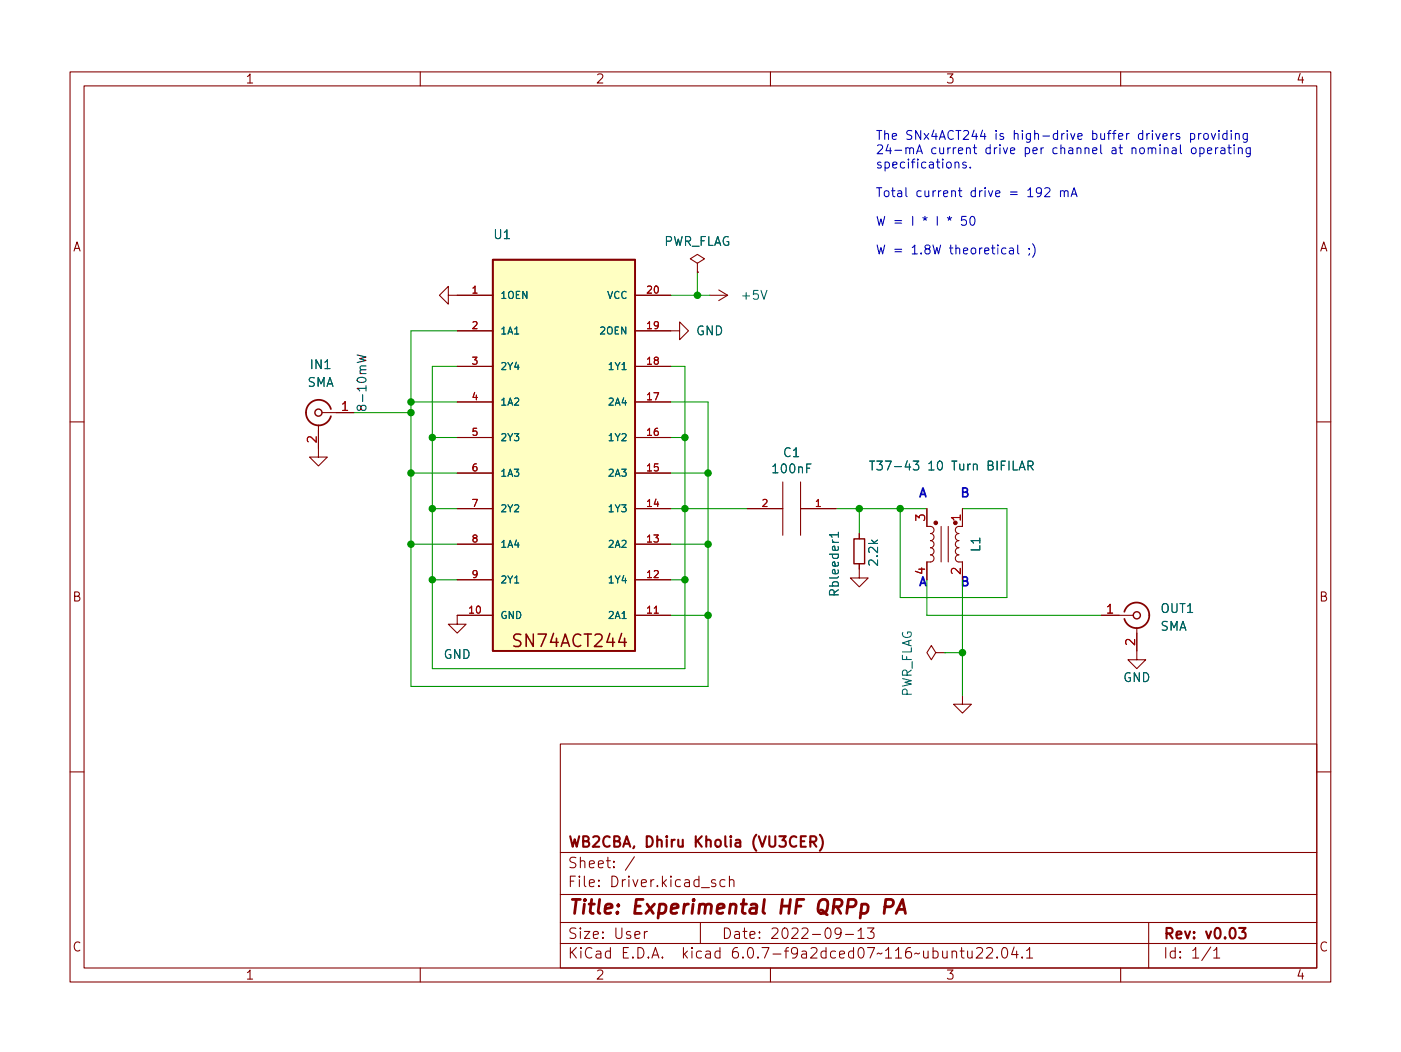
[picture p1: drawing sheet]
<svg xmlns="http://www.w3.org/2000/svg" width="200mm" height="150mm" viewBox="0 0 200 150" stroke-linecap="round" stroke-linejoin="round" font-family="sans-serif">
<g fill="none" stroke="#840000" stroke-width=".15">
<path d="M10 10.3h180v130h-180zM12 12.3h176v126h-176zM60 10.3v2M110 10.3v2M160 10.3v2M99.6 37.6l1-.6-1-.7-1 .7 1 .6v1.3M99.6 38.9h.1M46 58.9h4.5M64 42.2v-1.3l-1.3 1.3 1.3 1.3v-1.3h6.4M65.3 57.4h5.1M65.3 52.3h5.1M65.3 47.3h5.1"/>
<path d="M90.7 47.3h6.3v-1.3l1.3 1.3-1.3 1.2v-1.2M90.7 42.2h5.1M90.7 57.4h5.1M90.7 52.3h5.1M101.3 42.2h2.6M102.6 41.4l1.3 .8M103.9 42.2l-1.3 .7M10 60.3h2M45.5 60.7v4.6h1.2l-1.2 1.3-1.3-1.3h1.3M65.3 77.7h5.1M65.3 72.7h5.1M65.3 67.6h5.1"/>
<path d="M65.3 62.5h5.1M90.7 77.7h5.1M90.7 72.7h5.1M90.7 67.6h5.1M90.7 62.5h5.1M106.7 72.7h5.1M111.8 68.9v7.6M114.3 72.7h5.1M114.3 68.9v7.6M122.7 76.2v.8M132.3 72.7v2.5h.5a.51 .51 0 0 1 .5 .5 .51 .51 0 0 1-.5 .5 .51 .51 0 0 1 .5 .5 .51 .51 0 0 1-.5 .5 .51 .51 0 0 1 .5 .5 .51 .51 0 0 1-.5 .5 .51 .51 0 0 1 .5 .6 .51 .51 0 0 1-.5 .5 .51 .51 0 0 1 .5 .5 .51 .51 0 0 1-.5 .5h-.5v2.5M134.4 75.2v5.1"/>
<path d="M135.4 75.2v5.1M137.4 72.7v2.5h-.5a.51 .51 0 0 0-.5 .5 .51 .51 0 0 0 .5 .5 .51 .51 0 0 0-.5 .5 .51 .51 0 0 0 .5 .5 .51 .51 0 0 0-.5 .5 .51 .51 0 0 0 .5 .5 .51 .51 0 0 0-.5 .6 .51 .51 0 0 0 .5 .5 .51 .51 0 0 0-.5 .5 .51 .51 0 0 0 .5 .5h.5v2.5M188 60.3h2M65.3 82.8h5.1M70.4 87.9h-5.1v1.3h1.2l-1.2 1.2-1.3-1.2h1.3M90.7 87.9h5.1M90.7 82.8h5.1M122.7 80.5v2.1h1.3l-1.3 1.2-1.3-1.2h1.3M133.6 93.2l-.6-1-.7 1 .7 1.1 .6-1.1h1.3M134.9 93.2h.1M137.4 99.3v1.3h1.3l-1.3 1.3-1.3-1.3h1.3M157.2 87.9h4.6"/>
<path d="M162.3 89.7v4.6h-1.3l1.3 1.2 1.3-1.2h-1.3M10 110.3h2M80 106.3h108v32h-108zM188 110.3h2M60 138.3v2M80 134.8h108M80 131.8h108M80 127.8h108M80 121.8h108M90.6 122.4l-1.3 1.9M92 133.1v1M92.4 133.1h-.3l-.1 .2"/>
<path d="M100 131.8v3M102.1 125.7h-.3l-.2 .2v.2l.5 .1v.4l-.1 .1-.4-.1M103.5 125.7h-.4l-.3 .2v.5l.1 .2 .2 .1 .4-.1M104.1 125.8a.37 .37 0 0 1 .7 .1v.8M104.1 125.2v1.5M110 138.3v2M120.1 133.2l-.3 .3h-.3l-.3-.3v-.4l.2-.2h.4l.2 .1a.99 .99 0 0 1-.4 1.4h-.2M120.7 133.5h1.2M122.5 133l.4-.4v1.5M122.5 134.1h.9M123.9 132.6h.9l-.5 .5a.41 .41 0 0 1 .5 .3v.4l-.2 .2-.5 .1-.2-.2M135.9 136a.37 .37 0 0 1 .7 .1v.8"/>
<path d="M135.9 135.9v1M137.1 135.9h.5M137.3 135.4v1.2l.1 .2 .2 .1M138.1 135.9l.1 .9a.41 .41 0 0 0 .6-.1M138.8 135.9v1M139.4 135.5l.2-.1h.5a.41 .41 0 0 1 .1 .6l-.8 .9h.9M140.9 135.5l.2-.1h.5a.41 .41 0 0 1 0 .6l-.8 .9h.9M142.4 136.7v.2M143.2 135.4a.36 .36 0 0 1 .6 .2 .77 .77 0 0 1-.4 1.3 1 1 0 0 1-.2-1.5zM144.8 135.3l-.4 1.1h1M145.1 135.9v1M145.9 136.7v.2"/>
<path d="M146.6 135.8l.4-.4v1.5M146.6 136.9h.8M160 138.3v2M164 131.8v6.5M172.9 135.3l-1.3 1.9M173.3 135.8l.4-.4v1.5M173.3 136.9h.8"/>
</g>
<path d="M115.1 119.5h-.8v1.5h.8M117.1 119.2a1.72 1.72 0 0 1 0 2.3M115.7 120.2h.6a.41 .41 0 0 0 .3-.3 .41 .41 0 0 0-.3-.4h-.6v1.5M116.1 120.2l.5 .8M176.9 132.6h.9l-.5 .5a.41 .41 0 0 1 .5 .3v.4l-.1 .2-.6 .1-.2-.2" fill="none" stroke="#840000" stroke-width=".3"/>
<path d="M126.3 129.5h.8a.55 .55 0 0 0 .5-.4 .55 .55 0 0 0-.4-.6h-.7l-.3 2M127.9 130.5l1-2 .4 2M128.2 129.9h1" fill="none" stroke="#840000" stroke-width=".4"/>
<g fill="#840000" stroke="#840000" stroke-width=".15">
<circle cx="133.6" cy="74.7" r=".25"/>
<circle cx="136.4" cy="74.7" r=".25"/>
</g>
<path d="M119.7 76v.8M124.2 65.9h.7M124.5 65.9v1.2M125.2 65.9h.8l-.5 .5 .4 .1v.5l-.2 .1h-.3l-.2-.1M145.5 67.1l.4-1.2 .5 1.2M145.6 66.8h.6M146.8 66.5h.6l.1-.2-.1-.3-.1-.1h-.5v1.2M147.1 66.5l.4 .6" fill="none" stroke="#006464" stroke-width=".15"/>
<path d="M70.4 37.1h20.3v55.9h-20.3zM47.2 58.4a1.81 1.81 0 0 0-2.7-.9 1.81 1.81 0 0 0 0 2.9 1.81 1.81 0 0 0 2.7-.9M160.5 87.4a1.81 1.81 0 0 1 2.8-1 1.81 1.81 0 0 1 0 3 1.81 1.81 0 0 1-2.8-1" fill="none" stroke="#840000" stroke-width=".25"/>
<g fill="none" stroke="#840000" stroke-width=".2">
<path d="M121.9 77h1.5v3.5h-1.5z"/>
<circle cx="45.5" cy="58.9" r=".51"/>
<circle cx="162.3" cy="87.9" r=".51"/>
</g>
<path d="M70.4 37.1h20.3v55.9h-20.3z" fill="#ffffc2" stroke="#ffffc2" stroke-width=".14"/>
<path d="M51 50.7l1.3 .3-1 .2 1 .3-1.3 .3" fill="none" stroke="#0f0f0f" stroke-width=".15"/>
<path d="M137.5 70.3l.5-.1 .1-.1-.1-.3-.5-.1v1.3h.4l.3-.3a.33 .33 0 0 0-.3-.4M137.5 83h.4l.2-.1v-.3l-.1-.1-.5-.1v1.3h.4l.3-.3a.33 .33 0 0 0-.3-.4" fill="none" stroke="#0000c2" stroke-width=".25"/>
<g fill="none" stroke="#0000c2" stroke-width=".15">
<path d="M168.4 19.1h-.3l-.2 .1 .1 .2 .4 .2v.3h-.5M170 19.1h.3l.3 .2v.4l-.1 .2h-.5M170 19.1v1.2M171.1 19.1v.8M171.5 19.1h-.3l-.1 .2M172 19.1h.3l.2 .2v.4l-.2 .2h-.3l-.1-.2v-.4zM172.9 19.1l.3 .8 .3-.8M174 18.6v.2M174 19.1v.8M175.2 19.1h-.4l-.2 .2v.4l.1 .2h.5M175.2 18.6v1.3M175.8 18.6v.2"/>
<path d="M175.8 19.1v.8M176.4 19.2l.2-.1h.3v.8M176.4 19.1v.8M178.1 19.1v1l-.3 .2h-.3M178.1 19.1h-.4l-.2 .2v.4l.1 .2h.5M135.3 31.1l.3 .1 .3-.1M135.4 31.5l.2-.3 .1 .3M135.6 30.9v.3M136.4 23.3l.1-.1h.3l.1 .8M137.9 23.2h-.3l-.2 .1 .1 .2 .4 .1v.3h-.5M137.9 30.9h-.6v.6l.1-.1 .5 .1 .1 .1-.1 .5-.2 .1h-.3l-.1-.1M138.5 23.9v.1"/>
<path d="M138.6 31l.2-.1a.68 .68 0 0 1 .3 1.2l-.2 .1a.69 .69 0 0 1-.3-1.2zM143.6 35.5l-.4-.1-.2 .3v.3l.1 .2h.5M144.2 35.5h.4l.1 .8M144.7 35.7l-.4 .1a.25 .25 0 0 0-.2 .2 .25 .25 0 0 0 .2 .3l.4-.1M145.3 35v1.1l.2 .2M146.9 35.5v.1M147 36.2l-.1 .3M147.4 34.8a1.46 1.46 0 0 1 0 2M148.7 27.4l-.3 .2h-.2l-.2-.2v-.3l.1-.2 .3-.1 .2 .1a.84 .84 0 0 1-.3 1.2h-.2M149.2 26.9l.2-.1h.3l.1 .1 .1 .3-.1 .2-.7 .7h.8M151.4 27.4l.2-.2 .3 .1 .1 .8M151.4 27.2v.9"/>
<path d="M152 27.4l.1-.2 .3 .1 .1 .8M152.9 28.1l.4-1.3 .5 1.3M153 27.7h.6M167.4 21.2h.5v.8M167.9 21.4l-.4 .1a.25 .25 0 0 0-.2 .2 .25 .25 0 0 0 .2 .3l.4-.1M168.5 20.7v1.1l.2 .2M170.2 21.2l.3-.1 .3 .3v.3l-.3 .3-.3-.1-.1-.2v-.3zM171.3 21.2l.4-.1 .2 .3v.3l-.1 .2h-.5M171.3 21.1v1.3M172.4 21.5l.6-.1-.1-.2-.3-.1-.2 .2 .1 .6h.4M173.5 21.1v.9M173.9 21.1l-.2 .1-.2 .2"/>
<path d="M174.3 21.2h.5l.1 .8M174.9 21.4l-.4 .1a.25 .25 0 0 0-.2 .2 .25 .25 0 0 0 .2 .3l.4-.1M175.3 21.1h.5M175.5 20.7v1.1v.1l.3 .1M176.2 20.7v.1M176.2 21.1v.9M176.8 21.2l.2-.1 .3 .1 .1 .8M176.8 21.1v.9M178.5 21.1v1l-.2 .3-.3-.1M178.5 21.2l-.4-.1-.2 .3v.3l.1 .2h.5"/>
</g>
<g fill="none" stroke="#009600" stroke-width=".15">
<path d="M99.6 38.9v3.3M50.5 58.9h8.2M58.7 57.4h6.6M65.3 47.3h-6.6v50.8h42.4v-40.7h-5.3M65.3 52.3h-3.6v43.2h36.1v-43.2h-2M95.8 42.2h5.5M58.7 67.6h6.6M58.7 77.7h6.6M61.7 72.7h3.6M61.7 62.5h3.6M95.8 72.7h10.9M95.8 67.6h5.3"/>
<path d="M95.8 77.7h5.3M95.8 62.5h2M119.4 72.7h12.9M122.7 72.7v3.5M128.5 72.7v12.7h15.3v-12.7h-6.4M61.7 82.8h3.6M95.8 82.8h2M95.8 87.9h5.3M132.3 82.8v5.1h24.9M134.9 93.2h2.5M137.4 82.8v16.5"/>
</g>
<g fill="#009600" stroke="#009600" stroke-width=".15">
<circle cx="101.1" cy="77.7" r=".46"/>
<circle cx="97.8" cy="72.7" r=".46"/>
<circle cx="101.1" cy="67.6" r=".46"/>
<circle cx="97.8" cy="82.8" r=".46"/>
<circle cx="101.1" cy="87.9" r=".46"/>
<circle cx="122.7" cy="72.7" r=".46"/>
<circle cx="128.5" cy="72.7" r=".46"/>
<circle cx="137.4" cy="93.2" r=".46"/>
<circle cx="97.8" cy="62.5" r=".46"/>
<circle cx="61.7" cy="72.7" r=".46"/>
<circle cx="58.7" cy="67.6" r=".46"/>
<circle cx="99.6" cy="42.2" r=".46"/>
<circle cx="58.7" cy="77.7" r=".46"/>
<circle cx="61.7" cy="82.8" r=".46"/>
<circle cx="61.7" cy="62.5" r=".46"/>
<circle cx="58.7" cy="58.9" r=".46"/>
<circle cx="58.7" cy="57.4" r=".46"/>
</g>
<text font-size="2.8" fill="#840000" x="81" y="130.6">Title: Experimental HF QRPp PA</text>
<text font-size="2.5" fill="#840000" x="73.6" y="92.4">SN74ACT244</text>
<g font-size="2.1" fill="#840000">
<text x="81" y="124">Sheet: /</text>
<text x="81" y="121">WB2CBA, Dhiru Kholia (VU3CER)</text>
<text x="81" y="126.7">File: Driver.kicad_sch</text>
<text x="81" y="136.9">KiCad E.D.A. kicad 6.0.7-f9a2dced07~116~ubuntu22.04.1</text>
<text x="81" y="134.1">Size: User</text>
<text x="103" y="134.1">Date: 2022-09-13</text>
<text x="166" y="134.1">Rev: v0.03</text>
<text x="166" y="136.9">Id: 1/1</text>
</g>
<g font-size="1.8" fill="#840000">
<text x="35" y="11.9">1</text>
<text x="85" y="11.9">2</text>
<text x="135" y="11.9">3</text>
<text x="185" y="11.9">4</text>
<text x="10.3" y="35.9">A</text>
<text x="188.3" y="35.9">A</text>
<text x="10.3" y="85.9">B</text>
<text x="188.3" y="85.9">B</text>
<text x="10.3" y="135.9">C</text>
<text x="188.3" y="135.9">C</text>
<text x="35" y="139.9">1</text>
<text x="85" y="139.9">2</text>
<text x="135" y="139.9">3</text>
<text x="185" y="139.9">4</text>
</g>
<g font-size="1.8" fill="#0000c2">
<text x="125" y="20">The SNx4ACT244 is high-drive buffer drivers providing</text>
<text x="125" y="22">24-mA current drive per channel at nominal operating</text>
<text x="125" y="24.1">specifications.</text>
<text x="125" y="28.2">Total current drive = 192 mA</text>
<text x="125" y="32.2">W = I * I * 50</text>
<text x="125" y="36.3">W = 1.8W theoretical ;)</text>
<text x="131.1" y="71">A</text>
<text x="131.1" y="83.7">A</text>
</g>
<g font-size="1.8" fill="#006464">
<text x="70.6" y="34.1">U1</text>
<text x="94.6" y="35.1">PWR_FLAG</text>
<text x="99.4" y="47.9">GND</text>
<text x="106.1" y="42.8">+5V</text>
<text x="44.4" y="52.7">IN1</text>
<text x="43.8" y="55.3">SMA</text>
<text x="111.9" y="65.3">C1</text>
<text x="110.5" y="67.6">100nF</text>
<text x="125.9" y="67.2">T37-43 10 Turn BIFILAR</text>
<text x="125.3" y="80.7" transform="rotate(-90 125.3 80.7)">2.2k</text>
<text x="140" y="78.8" transform="rotate(-90 140 78.8)">L1</text>
<text x="119.8" y="84.8" transform="rotate(-90 119.8 84.8)">Rbleeder1</text>
<text x="165.7" y="87.6">OUT1</text>
<text x="63.3" y="94.1">GND</text>
<text x="165.6" y="90.1">SMA</text>
<text x="130.2" y="99.7" transform="rotate(-90 130.2 99.7)">PWR_FLAG</text>
<text x="160.3" y="97.4">GND</text>
</g>
<g font-size="1.8" fill="#a90000">
<text x="48.8" y="58.7">1</text>
<text x="45.2" y="63.2" transform="rotate(-90 45.2 63.2)">2</text>
<text x="132.1" y="74.4" transform="rotate(-90 132.1 74.4)">3</text>
<text x="137.2" y="74.4" transform="rotate(-90 137.2 74.4)">1</text>
<text x="132.1" y="82" transform="rotate(-90 132.1 82)">4</text>
<text x="137.2" y="82" transform="rotate(-90 137.2 82)">2</text>
<text x="158" y="87.6">1</text>
<text x="162.1" y="92.2" transform="rotate(-90 162.1 92.2)">2</text>
</g>
<text font-size="1.8" fill="#0f0f0f" x="52.3" y="58.9" transform="rotate(-90 52.3 58.9)">8-10mW</text>
<g font-size="1.4" fill="#a90000">
<text x="67.4" y="41.9">1</text>
<text x="92.4" y="41.9">20</text>
<text x="67.4" y="47">2</text>
<text x="92.4" y="47">19</text>
<text x="67.4" y="52.1">3</text>
<text x="92.4" y="52.1">18</text>
<text x="67.4" y="57.2">4</text>
<text x="92.4" y="57.2">17</text>
<text x="67.4" y="62.2">5</text>
<text x="92.4" y="62.2">16</text>
<text x="67.4" y="67.3">6</text>
<text x="92.4" y="67.3">15</text>
<text x="67.4" y="72.4">7</text>
<text x="67.4" y="77.5">8</text>
<text x="92.4" y="77.5">13</text>
<text x="92.4" y="72.4">14</text>
<text x="108.8" y="72.4">2</text>
<text x="116.4" y="72.4">1</text>
<text x="67.4" y="82.6">9</text>
<text x="92.4" y="82.6">12</text>
<text x="67" y="87.6">10</text>
<text x="92.4" y="87.6">11</text>
</g>
<g font-size="1.4" fill="#006464">
<text x="71.4" y="42.7">1OEN</text>
<text x="71.4" y="47.8">1A1</text>
<text x="85.8" y="47.8">2OEN</text>
<text x="86.7" y="42.7">VCC</text>
<text x="71.4" y="52.8">2Y4</text>
<text x="87.1" y="52.8">1Y1</text>
<text x="71.4" y="57.9">1A2</text>
<text x="87.1" y="57.9">2A4</text>
<text x="71.4" y="63">2Y3</text>
<text x="87.1" y="63">1Y2</text>
<text x="71.4" y="68.1">1A3</text>
<text x="87.1" y="68.1">2A3</text>
<text x="71.4" y="73.2">2Y2</text>
<text x="87.1" y="73.2">1Y3</text>
<text x="71.4" y="78.2">1A4</text>
<text x="71.4" y="83.3">2Y1</text>
<text x="87.1" y="78.2">2A2</text>
<text x="87.1" y="83.3">1Y4</text>
<text x="71.4" y="88.4">GND</text>
<text x="87.1" y="88.4">2A1</text>
</g>
</svg>
